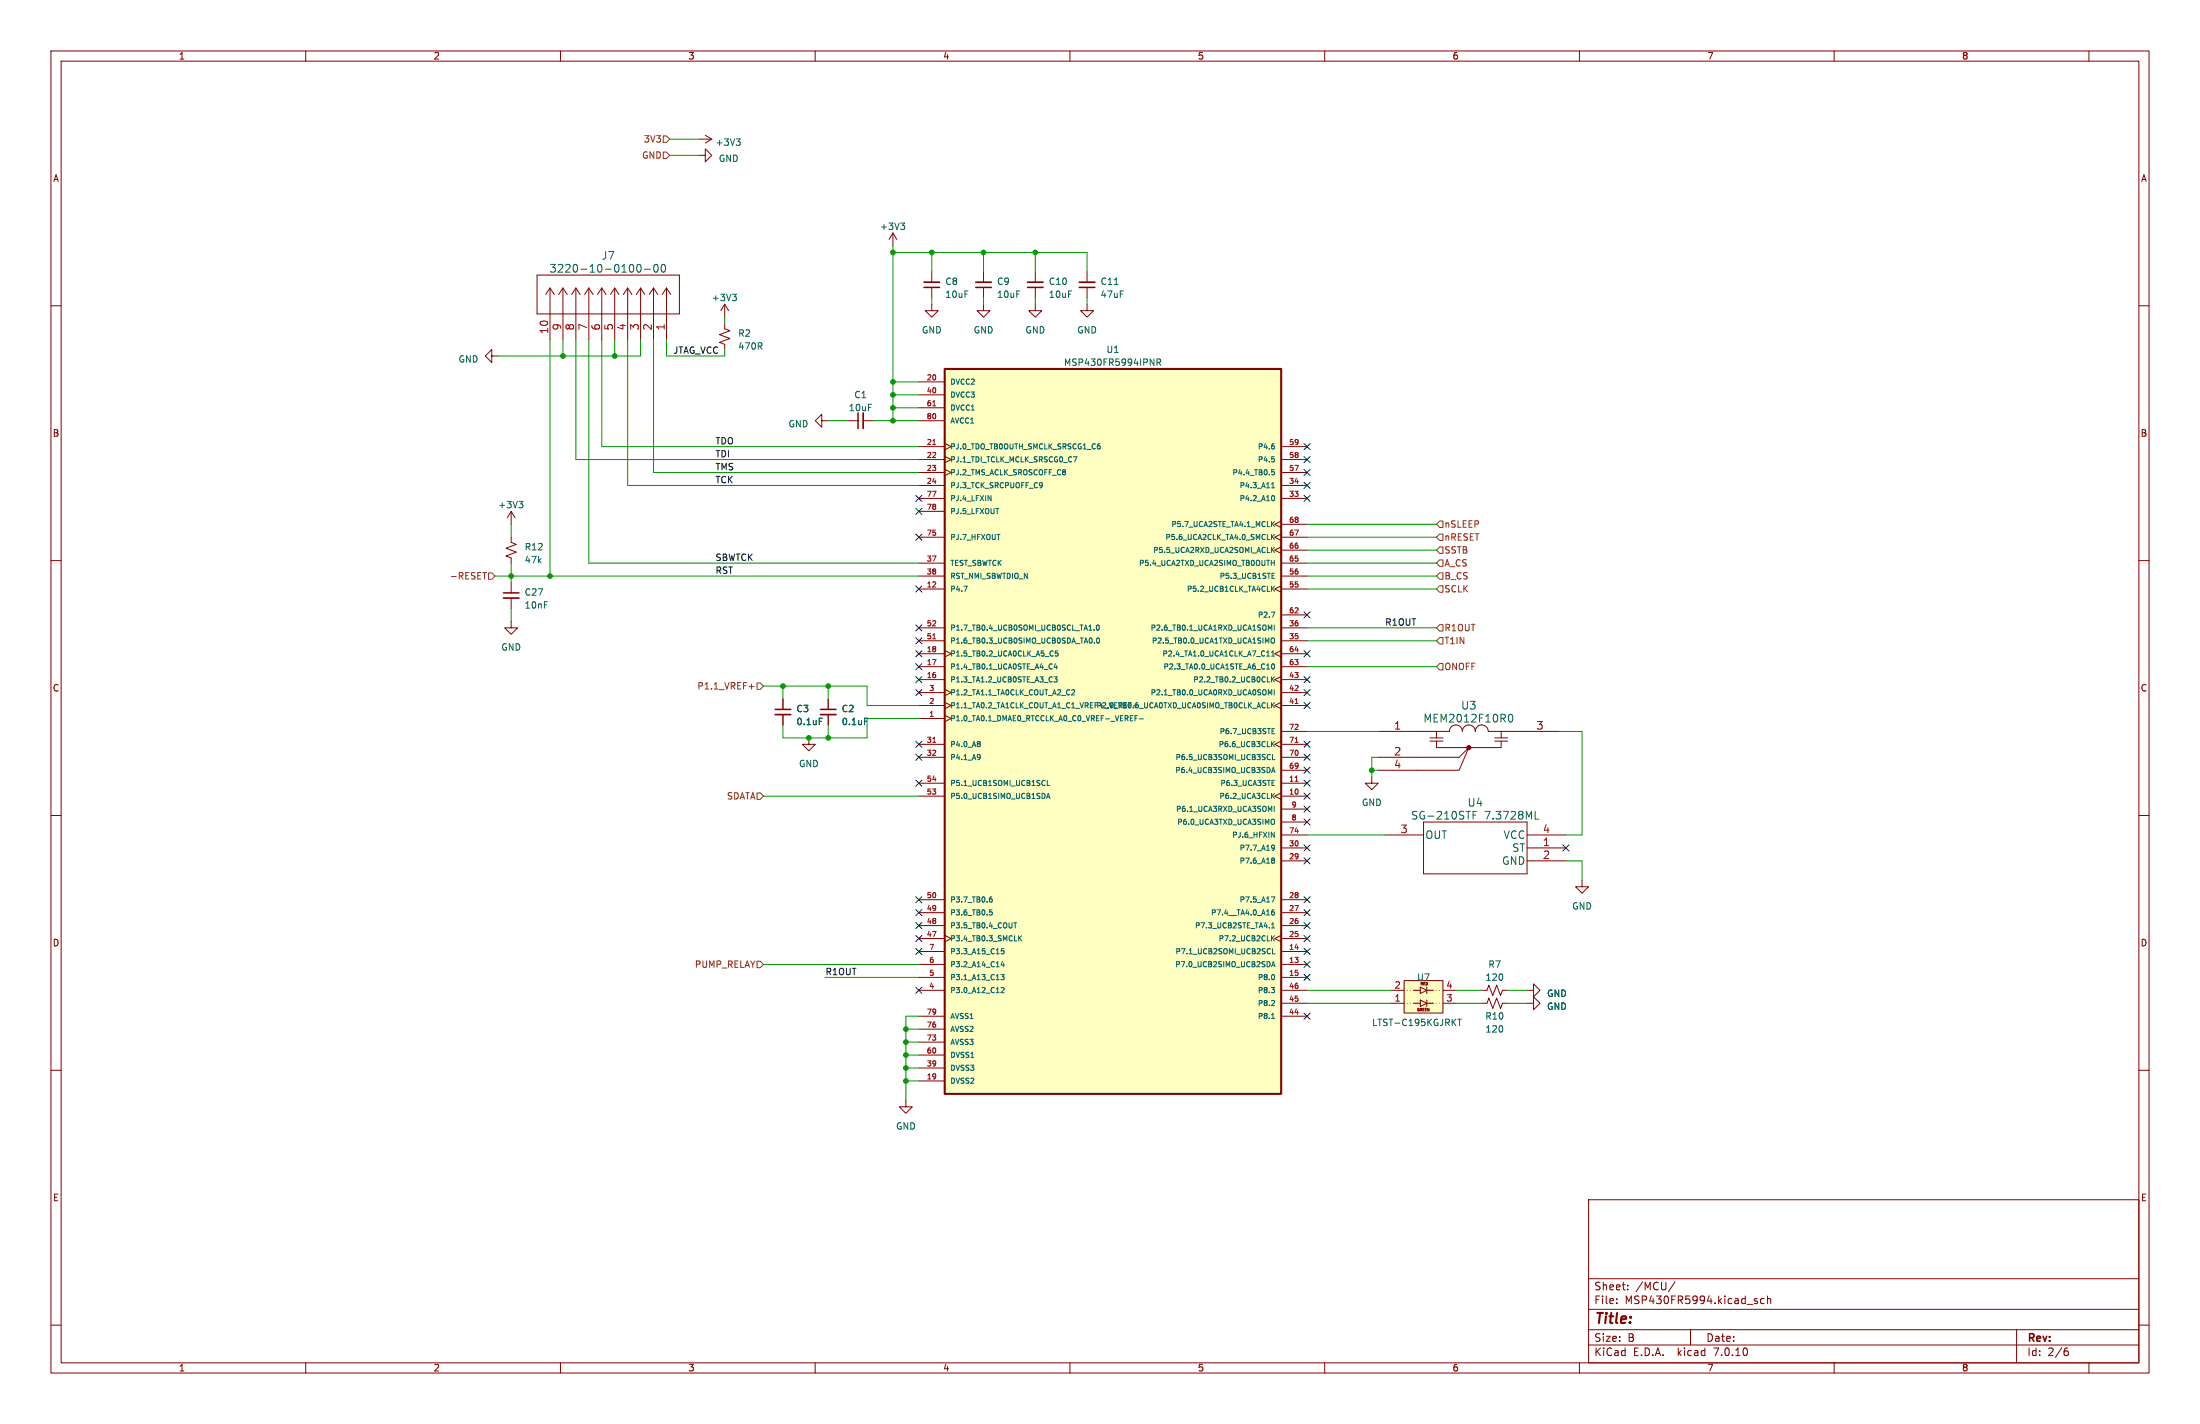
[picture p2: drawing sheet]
<svg xmlns="http://www.w3.org/2000/svg" width="432mm" height="279mm" viewBox="0 0 432 279" stroke-linecap="round" stroke-linejoin="round" font-family="sans-serif">
<g fill="none" stroke="#840000" stroke-width=".2">
<path d="M10 10h411.8v259.4h-411.8zM12 12h407.8v255.4h-407.8zM60 10v2M110 10v2M160 10v2M210 10v2M260 10v2M310 10v2M360 10v2M410 10v2M137.2 30.5h1.2v-1.3l1.3 1.3-1.3 1.3v-1.3M137.2 27.3h2.5"/>
<path d="M138.4 26.5l1.3 .8M139.7 27.3l-1.3 .8M10 60h2M105.4 54h27.9v7.6h-27.9zM107.9 56.5v10.2M107.9 56.5l-.8 1.3M107.9 56.5l.9 1.3M110.5 56.5v10.2M110.5 56.5l-.8 1.3M110.5 56.5l.8 1.3M113 56.5v10.2M113 56.5l-.8 1.3"/>
<path d="M113 56.5l.9 1.3M115.6 56.5v10.2M115.6 56.5l-.9 1.3M115.6 56.5l.8 1.3M118.1 56.5v10.2M118.1 56.5l-.8 1.3M118.1 56.5l.8 1.3M120.6 56.5v10.2M120.6 56.5l-.8 1.3M120.6 56.5l.9 1.3M123.2 56.5v10.2M123.2 56.5l-.8 1.3"/>
<path d="M123.2 56.5l.8 1.3M125.7 56.5v10.2M125.7 56.5l-.8 1.3M125.7 56.5l.9 1.3M128.3 56.5v10.2M128.3 56.5l-.9 1.3M128.3 56.5l.8 1.3M130.8 56.5v10.2M130.8 56.5l-.8 1.3M130.8 56.5l.8 1.3M142.2 59.7l-.7 1.3M142.2 59.7v2.5"/>
<path d="M142.2 59.7l.8 1.3M175.3 45.7l-.8 1.3M175.3 45.7v2.6M175.3 45.7l.7 1.3M182.9 59.7v1.3h1.2l-1.2 1.2-1.3-1.2h1.3M182.9 53.3v2.1M182.9 56.4v2M193 59.7v1.3h1.3l-1.3 1.2-1.2-1.2h1.2M193 53.3v2.1M193 56.4v2M203.2 59.7v1.3h1.3l-1.3 1.2-1.3-1.2h1.3M203.2 53.3v2.1"/>
<path d="M203.2 56.4v2M213.4 59.7v1.3h1.2l-1.2 1.2-1.3-1.2h1.3M213.4 53.3v2.1M213.4 56.4v2M419.8 60h2M96.5 69.9v-1.3l-1.3 1.3 1.3 1.2v-1.2h1.3M142.2 63.5v1l1.1 .4-2.1 .8 2.1 .7-2.1 .8 1 .4v1M180.3 74.9h5.1M180.3 77.5h5.1M161.3 82.6v-1.3l-1.3 1.3 1.3 1.2v-1.2h1.3M166.4 82.6h2M169.4 82.6h2"/>
<path d="M180.3 82.6h5.1M180.3 87.6h5.1M180.3 90.2h5.1M180.3 92.7h5.1M180.3 95.3h5.1M180.3 97.8h5.1M180.3 80h5.1M185.4 87l1.3 .6-1.3 .7M185.4 89.5l1.3 .7-1.3 .6M185.4 92.1l1.3 .6-1.3 .6M251.5 87.6h5M251.5 90.2h5"/>
<path d="M251.5 92.7h5M251.5 95.3h5M251.5 97.8h5M10 110h2M100.3 105.4v1l1 .4-2 .8 2 .7-2 .8 1 .4v1M100.3 100.3l-.7 1.3M100.3 100.3v2.6M100.3 114.3v2M100.3 117.3v2.1M100.3 100.3l.8 1.3M180.3 115.6h5.1M180.3 110.5h5.1"/>
<path d="M180.3 113h5.1M180.3 105.4h5.1M180.3 100.3h5.1M251.5 114.9l-1.3 .7 1.3 .6M251.5 107.3l-1.3 .7 1.3 .6M251.5 104.8l-1.3 .6 1.3 .6M251.5 102.2l-1.3 .7 1.3 .6M251.5 115.6h5M251.5 110.5h5M251.5 113h5M251.5 108h5M251.5 105.4h5"/>
<path d="M251.5 102.9h5M419.8 110h2M100.3 121.9v1.3h1.3l-1.3 1.3-1.2-1.3h1.2M153.7 137.2v2M162.6 137.2v2M180.3 133.4h5.1M180.3 130.8h5.1M180.3 128.3h5.1M180.3 138.4h5.1M180.3 135.9h5.1M180.3 125.7h5.1M180.3 123.2h5.1"/>
<path d="M185.4 127.6l1.3 .7-1.3 .6M185.4 137.8l1.3 .6-1.3 .7M185.4 135.3l1.3 .6-1.3 .6M251.5 137.8l-1.3 .6 1.3 .7M251.5 132.7l-1.3 .7 1.3 .6M251.5 127.6l-1.3 .7 1.3 .6M251.5 133.4h5M251.5 130.8h5M251.5 128.3h5M251.5 138.4h5M251.5 135.9h5M251.5 125.7h5"/>
<path d="M251.5 123.2h5M251.5 120.7h5M10 160h2M153.7 140.2v2M158.7 144.8v1.3h1.3l-1.3 1.2-1.2-1.2h1.2M162.6 140.2v2M180.3 148.6h5.1M180.3 141h5.1M180.3 156.2h5.1M180.3 153.7h5.1M180.3 146.1h5.1M185.4 140.3l1.3 .7-1.3 .6"/>
<path d="M251.5 155.6l-1.3 .6 1.3 .6M251.5 145.4l-1.3 .7 1.3 .6M251.5 148.6h5M251.5 143.5h5M251.5 151.1h5M251.5 156.2h5M251.5 153.7h5M251.5 146.1h5M251.5 158.8h5M269.2 152.4v1.3h1.3l-1.3 1.2-1.2-1.2h1.2M270.5 148.6h15.9l1.9-1.9-1.9 4.4h-15.9M270.5 143.5h14a1.27 1.27 0 0 1 1.2-1.3 1.27 1.27 0 0 1 1.3 1.3 1.27 1.27 0 0 1 1.3-1.3 1.27 1.27 0 0 1 1.3 1.3 1.27 1.27 0 0 1 1.2-1.3 1.27 1.27 0 0 1 1.3 1.3h14"/>
<path d="M280.7 145.4h2.5M280.7 144.8h2.5M281.9 145.4v1.3h12.7v-1.3M281.9 143.5v1.3M293.4 145.4h2.5M293.4 144.8h2.5M294.6 143.5v1.3M419.8 160h2M180.3 179.1h5.1M180.3 176.5h5.1M251.5 161.3h5M251.5 166.4h5"/>
<path d="M251.5 168.9h5M251.5 163.8h5M251.5 179.1h5M251.5 176.5h5M271.8 163.8h7.6M279.4 161.3h20.3v10.2h-20.3zM299.7 166.4h7.6M299.7 168.9h7.6M299.7 163.8h7.6M310.5 172.7v1.3h1.3l-1.3 1.3-1.3-1.3h1.3M180.3 194.3h5.1M180.3 189.2h5.1"/>
<path d="M180.3 186.7h5.1M180.3 191.8h5.1M180.3 184.2h5.1M180.3 181.6h5.1M180.3 199.4h5.1M185.4 183.5l1.3 .7-1.3 .6M251.5 183.5l-1.3 .7 1.3 .6M251.5 194.3h5M251.5 196.9h5M251.5 189.2h5M251.5 186.7h5M251.5 191.8h5"/>
<path d="M251.5 184.2h5M251.5 181.6h5M251.5 199.4h5M273 194.3h2.6M273 196.9h2.6M275.6 192.4h7.6v6.4h-7.6zM277.5 194.3h1.3M277.5 196.9h1.3M278.8 193.7l1.2 .6-1.2 .6zM278.8 196.2l1.2 .7-1.2 .6zM280 194.3h1.3M280 196.9h1.3"/>
<path d="M280 193.7v1.2M280 196.2v1.3M283.2 194.3h2.5M283.2 196.9h2.5M290.8 194.3h1l.4-1 .8 2 .8-2 .7 2 .4-1h1M290.8 196.9h1l.4-1.1 .8 2.1 .8-2.1 .7 2.1 .4-1h1M299.7 196.9h1.3v-1.3l1.3 1.3-1.3 1.2v-1.2M299.7 194.3h1.3v-1.3l1.3 1.3-1.3 1.3v-1.3M10 210h2M177.8 215.9v1.3h1.3l-1.3 1.2-1.3-1.2h1.3M180.3 212.1h5.1M180.3 209.6h5.1"/>
<path d="M180.3 207h5.1M180.3 204.5h5.1M180.3 201.9h5.1M419.8 210h2M311.8 235.4h108v32h-108zM10 260h2M311.8 256.9h108M311.8 250.9h108M317.3 255.6v.2M317.3 254.9v.1M319.5 252.9v.2M319.5 252.2v.1"/>
<path d="M328.8 251.5l-1.3 1.9M344.8 255.3l.2 .2-.2 .3M344.8 254.8l.1 .1M346.3 254.9l-.5-.1-.3 .3 .2 .6h.6M346.9 254.9l.2-.1 .4 .1v.9M346.9 254.3v1.5M419.8 260h2M60 267.4v2M110 267.4v2M160 267.4v2M210 267.4v2M260 267.4v2"/>
<path d="M310 267.4v2M311.8 263.9h108M311.8 260.9h108M331.8 260.9v3M360 267.4v2M395.8 260.9v6.5M405.4 265.1h.3l.3 .2-.1 .5-.5 .2M405.8 264.5l-.4 .1M410 267.4v2"/>
</g>
<path d="M181.4 55.4h3M191.5 55.4h3.1M201.7 55.4h3M211.8 55.4h3.1M169.4 81v3.1M98.8 117.3h3.1M152.1 140.2h3.1M161 140.2h3.1" fill="none" stroke="#840000" stroke-width=".33"/>
<path d="M181.4 56.4h3M191.5 56.4h3.1M201.7 56.4h3M211.8 56.4h3.1M168.4 81v3.1M98.8 116.3h3.1M152.1 139.2h3.1M161 139.2h3.1" fill="none" stroke="#840000" stroke-width=".3"/>
<g fill="none" stroke="#006464" stroke-width=".2">
<path d="M144.5 27.2h.8l-.4 .5M145 27.7l.3 .3v.3l-.3 .2M125.2 52l.1-.1a.81 .81 0 0 1 .6 .7 .81 .81 0 0 1-.6 .8 1.01 1.01 0 0 1-.1-1.4zM126.5 52.8h1.2M128.5 52l.2-.1a.81 .81 0 0 1 .5 .7 .81 .81 0 0 1-.5 .8l-.2-.1-.2-.5zM130 52l.1-.1a.81 .81 0 0 1 .5 .7 .81 .81 0 0 1-.5 .8 1.01 1.01 0 0 1-.1-1.4zM143.8 57.7h.7l-.4 .5M144.3 58.2l.2 .3v.3l-.2 .2M176.8 43.8h.8l-.5 .4M177.3 44.2l.3 .3v.3l-.3 .2M218.7 55.8h.8M227.1 71.1l.6-.1 .1-.4-.7-.2v1.3"/>
<path d="M227.4 71.1l.4 .6M101.8 98.4h.8l-.4 .5M102.4 98.9l.2 .2v.3l-.2 .2M193.9 97.2l.6 1.1v-1.1M204.4 94.7l.2 .2-.2 .7M204.6 95.1l-.2 .2M210.7 89.6h.7l-.5 1M215.6 87.5l.4 .2-.1 .3-.3 .1M215.7 87.1h.2M249.6 95l.3-.3v1M249.6 95.7h.6M249.6 92.6l.4-.1 .2 .2-.1 .4h-.5"/>
<path d="M249.6 89.6h.5M249.6 92.2h.5M249.8 97.2a.54 .54 0 0 1 .4 .5 .54 .54 0 0 1-.4 .6M250.1 90.1v.5M250.1 87.6v.4M189.1 115h.7l-.4 1M249.5 110.4h.6M249.6 104.9v1M249.7 113h.3M249.7 113.5h.5M249.7 112.5h.5M249.7 115.5l.5 .5"/>
<path d="M249.7 107.8l.5 .6M249.7 105.3l.5 .6M249.7 102.8l.5 .5M250.1 109.9v1.1M250.2 115l-.6 .6M250.2 107.4l-.6 .6M250.2 104.9l-.6 .5M250.2 102.3l-.6 .6M206.9 132.8h.6l-.4 .4 .3 .1v.4h-.5M207.1 130.2l-.2 .7h.6M207.4 130.6v.7M207.6 127.7h-.5v.5h.5v.4h-.5"/>
<path d="M210.3 135.4l.4-.1 .2 .3-.6 .8h.6M214.7 123.6v.1M214.8 126.1v.1M215.3 122.7l.1-.1a.49 .49 0 0 1 .4 .6 .49 .49 0 0 1-.5 .4l-.1-.3zM215.4 125.2h.1a.49 .49 0 0 1 .3 .5 .49 .49 0 0 1-.4 .4l-.2-.3zM248.6 128.7h.6M248.7 138.9h.5M248.9 122.6l.4 .8 .3-.8v1.1M248.9 135.3l.4 .8 .3-.8v1.1M249.5 120.1h.7l-.4 1M249.6 128.7h.6M249.6 128l.3-.3v1"/>
<path d="M249.6 132.8v1M249.6 137.9v1M249.6 125.2h.3l.2 .1 .1 .6-.3 .3-.4-.2v-.5zM249.7 130.3h.1a.49 .49 0 0 1 .4 .5 .49 .49 0 0 1-.5 .4l-.1-.3zM249.7 138.3l.5 .6M249.7 133.2l.5 .6M250.1 122.6v1.1M250.1 135.3v1.1M250.2 137.9l-.6 .6M250.2 132.8l-.6 .6M160.8 140.9h.6M169.7 140.9h.6"/>
<path d="M192.3 145.5v.4M192.3 146v.5M192.3 148.1l.1 .5-.2 .4M192.4 148.5l-.1 .1M205.4 156.7l.3-1 .4 1M205.5 156.4h.5M205.5 153.1v1h.5M222.8 140.9h.3M223.3 140.4h-.5v1M223.6 141h.8M249.6 151.6l.3-1 .3 1M249.7 153.6h.3"/>
<path d="M249.7 154.1h.5M249.7 153.1h.5M249.7 151.3h.5M249.7 143.4h.3M249.7 144h.5M249.7 143h.5M249.7 156.1l.5 .6M249.7 145.9l.5 .6M249.8 148v1.1h.4M250.1 158.2v1M250.2 155.7l-.6 .5M250.2 145.5l-.6 .6"/>
<path d="M289.1 159.9h.5M289.1 159.2v1.5M296.2 140.3l.2-.2a.81 .81 0 0 1 .5 .8 .81 .81 0 0 1-.5 .8l-.2-.2-.1-.4zM194.2 178.5h.5M194.3 176.4h.3l.2 .2-.1 .3h-.4M194.3 178.9h.3l.2 .2-.1 .3-.4 .1M194.7 176l-.4 .1M249.5 176h.7l-.4 1M249.5 163.3l.6 1v-1M249.7 160.7l.3 .1 .2 .3-.1 .5-.4 .2M249.8 165.8l.3 .1 .1 .5-.2 .4h-.3M249.8 168.4l.4 .1-.2 .3"/>
<path d="M249.8 168.8h.2M250 168.8l.2 .4-.4 .2M250.1 178.5l-.3 .1-.2 .2v.5l.2 .2 .3-.1v-.4l-.3-.1-.2 .2M250.2 166.3l-.4 .1M301.3 160.7h.7M196.5 191.2h.6l-.4 .4 .3 .1v.4h-.5M196.5 193.9l.4-.1 .2 .2-.6 .8h.6M196.7 188.6l-.2 .8h.6M197 189v.7M197 186.1h-.4l-.1 .5h.5v.5h-.5M199 181.1h.6M199.3 181.1v1"/>
<path d="M200.1 184l.4 .6M200.5 183.6l-.6 .6M249.5 193.8h.7l-.4 .3M249.6 189.7l.3-1 .3 1M249.6 182.1h.6M249.6 181.3l.3-.2v1M249.6 199.9h.6M249.7 189.4h.5M249.7 184l.5 .6M249.8 186.1v1.1h.4M250.1 196.3v.4l-.6 .6h.7M250.1 191.4v.6"/>
<path d="M250.1 194.2v.5M250.2 183.6l-.6 .6M286.1 200h.7M286.5 200v1.2"/>
</g>
<circle cx="288.3" cy="146.7" r=".4" fill="#840000" stroke="#840000" stroke-width=".2"/>
<g fill="#ffffc2" stroke="#ffffc2" stroke-width=".2">
<path d="M185.4 72.4h66.1v142.2h-66.1z"/>
<path d="M275.6 192.4h7.6v6.4h-7.6z"/>
</g>
<path d="M185.4 72.4h66.1v142.2h-66.1z" fill="none" stroke="#840000" stroke-width=".41"/>
<path d="M183.1 79.6h.6M183.1 87.2h.6M183.1 125.3h.6M254.2 138h.6M183.1 145.7h.6M254.2 153.3h.6M254.2 145.7h.6" fill="none" stroke="#a90000" stroke-width=".2"/>
<path d="M275.6 194.3h1.9M275.6 196.9h1.9M280.7 194.3h1.9M280.7 196.9h1.9" fill="none" stroke="#840000" stroke-width=".2" stroke-dasharray="0 .6"/>
<g fill="none" stroke="#725600" stroke-width=".2">
<path d="M130.2 26.7h.6l.6 .6-.6 .6h-.6zM130.2 29.8h.6l.6 .7-.6 .6h-.6zM94.7 112.3h.8M95.9 112.4h.6l.7 .6-.7 .7h-.6zM282.6 102.2h.6v1.3h-.6l-.7-.6zM282.6 109.9h.6v1.2h-.6l-.7-.6zM282.6 104.8h.6v1.2h-.6l-.7-.6zM282.6 112.4h.6v1.3h-.6l-.7-.7zM282.6 107.3h.6v1.3h-.6l-.7-.6zM282.6 114.9h.6v1.3h-.6l-.7-.6zM147 134.7h1M148.6 134h.6l.7 .6-.7 .7h-.6z"/>
<path d="M282.6 125.1h.6v1.3h-.6l-.7-.7zM282.6 122.6h.6v1.2h-.6l-.7-.6zM282.6 130.2h.6v1.2h-.6l-.7-.6zM148.6 155.6h.6l.7 .6-.7 .6h-.6zM148.6 188.6h.6l.7 .6-.7 .7h-.6z"/>
</g>
<g fill="none" stroke="#009600" stroke-width=".2">
<path d="M131.4 27.3h5.8M131.4 30.5h5.8M175.3 49.5h38.1v3.8M175.3 48.3v34.3M182.9 49.5v3.8M182.9 58.4v1.3M193 49.5v3.8M193 58.4v1.3M203.2 49.5v3.8M203.2 58.4v1.3M213.4 58.4v1.3M107.9 66.7v46.3"/>
<path d="M110.5 66.7v3.2M113 66.7v23.5h67.3M115.6 66.7v43.8h64.7M118.1 66.7v20.9h62.2M120.6 66.7v3.2M123.2 66.7v28.6h57.1M125.7 66.7v3.2h-27.9M128.3 66.7v26h52M130.8 66.7v3.2h11.4v-1.3M142.2 62.2v1.3M175.3 74.9h5M175.3 77.5h5"/>
<path d="M162.6 82.6h3.8M171.4 82.6h8.9M175.3 80h5M97.2 113h83.1M100.3 102.9v2.5M100.3 110.5v3.8M100.3 119.4v2.5M256.5 113h25.4M256.5 110.5h25.4M256.5 105.4h25.4M256.5 115.6h25.4M256.5 108h25.4"/>
<path d="M256.5 102.9h25.4M149.9 134.6h20.3v3.8h10.1M153.7 134.6v2.6M162.6 134.6v2.6M256.5 125.7h25.4M256.5 130.8h25.4M256.5 123.2h25.4M149.9 156.2h30.4M162.6 142.2v2.6M180.3 141h-10.1v3.8h-16.5v-2.6M256.5 143.5h14M269.2 151.1h1.3"/>
<path d="M270.5 148.6h-1.3v3.8M306.1 143.5h4.4v20.3h-3.2M256.5 163.8h15.3M307.3 168.9h3.2v3.8M149.9 189.2h30.4M161.9 191.8h18.4M180.3 199.4h-2.5v16.5M256.5 196.9h16.5M256.5 194.3h16.5M285.7 196.9h5.1M285.7 194.3h5.1M295.9 196.9h3.8"/>
<path d="M295.9 194.3h3.8M177.8 212.1h2.5M177.8 204.5h2.5M177.8 201.9h2.5M177.8 209.6h2.5M177.8 207h2.5"/>
</g>
<g fill="none" stroke="#000084" stroke-width=".2">
<path d="M179.7 99.7l1.2 1.2M179.7 97.2l1.2 1.2M180.9 99.7l-1.2 1.2M180.9 97.2l-1.2 1.2M255.9 87l1.2 1.2M255.9 94.6l1.2 1.3M255.9 89.6l1.2 1.2M255.9 92.1l1.2 1.2M255.9 97.2l1.2 1.2M257.1 87l-1.2 1.2M257.1 94.6l-1.2 1.3M257.1 89.6l-1.2 1.2"/>
<path d="M257.1 92.1l-1.2 1.2M257.1 97.2l-1.2 1.2M179.7 115l1.2 1.2M179.7 104.8l1.2 1.2M180.9 115l-1.2 1.2M180.9 104.8l-1.2 1.2M179.7 122.6l1.2 1.2M179.7 130.2l1.2 1.2M179.7 127.7l1.2 1.2M179.7 125.1l1.2 1.2M179.7 132.7l1.2 1.3M179.7 135.3l1.2 1.2"/>
<path d="M180.9 122.6l-1.2 1.2M180.9 130.2l-1.2 1.2M180.9 127.7l-1.2 1.2M180.9 125.1l-1.2 1.2M180.9 132.7l-1.2 1.3M180.9 135.3l-1.2 1.2M255.9 120l1.2 1.3M255.9 127.7l1.2 1.2M255.9 132.7l1.2 1.3M255.9 135.3l1.2 1.2M255.9 137.8l1.2 1.2M257.1 120l-1.2 1.3"/>
<path d="M257.1 127.7l-1.2 1.2M257.1 132.7l-1.2 1.3M257.1 135.3l-1.2 1.2M257.1 137.8l-1.2 1.2M179.7 145.4l1.2 1.3M179.7 153.1l1.2 1.2M179.7 148l1.2 1.2M180.9 145.4l-1.2 1.3M180.9 153.1l-1.2 1.2M180.9 148l-1.2 1.2M255.9 145.4l1.2 1.3M255.9 158.1l1.2 1.3"/>
<path d="M255.9 155.6l1.2 1.2M255.9 148l1.2 1.2M255.9 150.5l1.2 1.2M255.9 153.1l1.2 1.2M257.1 145.4l-1.2 1.3M257.1 158.1l-1.2 1.3M257.1 155.6l-1.2 1.2M257.1 148l-1.2 1.2M257.1 150.5l-1.2 1.2M257.1 153.1l-1.2 1.2M179.7 178.5l1.2 1.2M179.7 175.9l1.2 1.2"/>
<path d="M180.9 178.5l-1.2 1.2M180.9 175.9l-1.2 1.2M255.9 168.3l1.2 1.2M255.9 160.7l1.2 1.2M255.9 175.9l1.2 1.2M255.9 178.5l1.2 1.2M255.9 165.8l1.2 1.2M257.1 168.3l-1.2 1.2M257.1 160.7l-1.2 1.2M257.1 175.9l-1.2 1.2M257.1 178.5l-1.2 1.2M257.1 165.8l-1.2 1.2"/>
<path d="M306.7 165.8l1.2 1.2M307.9 165.8l-1.2 1.2M179.7 181l1.2 1.2M179.7 183.5l1.2 1.3M179.7 186.1l1.2 1.2M179.7 193.7l1.2 1.2M180.9 181l-1.2 1.2M180.9 183.5l-1.2 1.3M180.9 186.1l-1.2 1.2M180.9 193.7l-1.2 1.2M255.9 181l1.2 1.2M255.9 186.1l1.2 1.2"/>
<path d="M255.9 188.6l1.2 1.2M255.9 183.5l1.2 1.3M255.9 191.2l1.2 1.2M255.9 198.8l1.2 1.2M257.1 181l-1.2 1.2M257.1 186.1l-1.2 1.2M257.1 188.6l-1.2 1.2M257.1 183.5l-1.2 1.3M257.1 191.2l-1.2 1.2M257.1 198.8l-1.2 1.2"/>
</g>
<g fill="#009600" stroke="#009600" stroke-width=".2">
<circle cx="193" cy="49.5" r=".46"/>
<circle cx="182.9" cy="49.5" r=".46"/>
<circle cx="203.2" cy="49.5" r=".46"/>
<circle cx="175.3" cy="74.9" r=".46"/>
<circle cx="175.3" cy="77.5" r=".46"/>
<circle cx="175.3" cy="49.5" r=".46"/>
<circle cx="162.6" cy="144.8" r=".46"/>
<circle cx="158.7" cy="144.8" r=".46"/>
<circle cx="175.3" cy="80" r=".46"/>
<circle cx="175.3" cy="82.6" r=".46"/>
<circle cx="100.3" cy="113" r=".46"/>
<circle cx="162.6" cy="134.6" r=".46"/>
<circle cx="107.9" cy="113" r=".46"/>
<circle cx="153.7" cy="134.6" r=".46"/>
<circle cx="110.5" cy="69.9" r=".46"/>
<circle cx="120.6" cy="69.9" r=".46"/>
<circle cx="269.2" cy="151.1" r=".46"/>
<circle cx="177.8" cy="212.1" r=".46"/>
<circle cx="177.8" cy="209.6" r=".46"/>
<circle cx="177.8" cy="204.5" r=".46"/>
<circle cx="177.8" cy="201.9" r=".46"/>
<circle cx="177.8" cy="207" r=".46"/>
</g>
<text font-size="2.8" fill="#840000" x="312.8" y="260.3">Title:</text>
<g font-size="2.1" fill="#006464">
<text x="107.8" y="53.7">3220-10-0100-00</text>
<text x="118" y="51.2">J7</text>
<text x="279.3" y="142">MEM2012F10R0</text>
<text x="286.7" y="139.4">U3</text>
<text x="276.9" y="161">SG-210STF</text>
<text x="288" y="158.5">U4</text>
<text x="291.3" y="161">7.3728ML</text>
<text x="279.7" y="164.8">OUT</text>
<text x="295" y="164.8">VCC</text>
<text x="296.7" y="167.3">ST</text>
<text x="294.7" y="169.9">GND</text>
</g>
<g font-size="2.1" fill="#a90000">
<text x="107.7" y="65.6" transform="rotate(-90 107.7 65.6)">10</text>
<text x="110.2" y="64.9" transform="rotate(-90 110.2 64.9)">9</text>
<text x="112.8" y="64.9" transform="rotate(-90 112.8 64.9)">8</text>
<text x="115.3" y="64.9" transform="rotate(-90 115.3 64.9)">7</text>
<text x="117.9" y="64.9" transform="rotate(-90 117.9 64.9)">6</text>
<text x="120.4" y="64.9" transform="rotate(-90 120.4 64.9)">5</text>
<text x="122.9" y="64.9" transform="rotate(-90 122.9 64.9)">4</text>
<text x="125.5" y="64.9" transform="rotate(-90 125.5 64.9)">3</text>
<text x="128" y="64.9" transform="rotate(-90 128 64.9)">2</text>
<text x="130.6" y="64.9" transform="rotate(-90 130.6 64.9)">1</text>
<text x="273.5" y="143.3">1</text>
<text x="301.5" y="143.3">3</text>
<text x="273.5" y="148.3">2</text>
<text x="273.5" y="150.9">4</text>
<text x="274.8" y="163.6">3</text>
<text x="302.7" y="166.1">1</text>
<text x="302.7" y="163.6">4</text>
<text x="302.7" y="168.7">2</text>
</g>
<g font-size="2.1" fill="#840000">
<text x="312.8" y="256.1">File:</text>
<text x="312.8" y="253.4">Sheet:</text>
<text x="318.9" y="256.1">MSP430FR5994.kicad_sch</text>
<text x="321" y="253.4">/MCU/</text>
<text x="312.8" y="263.5">Size:</text>
<text x="319.5" y="263.5">B</text>
<text x="334.8" y="263.5">Date:</text>
<text x="397.8" y="263.7">Rev:</text>
<text x="312.8" y="266.3">KiCad</text>
<text x="320.5" y="266.3">E.D.A.</text>
<text x="329.4" y="266.3">kicad</text>
<text x="336.6" y="266.3">7.0.10</text>
<text x="397.8" y="266.3">Id:</text>
<text x="401.9" y="266.3">2/6</text>
</g>
<g font-size="1.8" fill="#840000">
<text x="35" y="11.9">1</text>
<text x="85" y="11.9">2</text>
<text x="135" y="11.9">3</text>
<text x="185" y="11.9">4</text>
<text x="235" y="11.9">5</text>
<text x="285" y="11.9">6</text>
<text x="335" y="11.9">7</text>
<text x="385" y="11.9">8</text>
<text x="10.3" y="35.9">A</text>
<text x="420.1" y="35.9">A</text>
<text x="10.3" y="85.9">B</text>
<text x="420.1" y="85.9">B</text>
<text x="10.3" y="135.9">C</text>
<text x="420.1" y="135.9">C</text>
<text x="10.3" y="185.9">D</text>
<text x="420.1" y="185.9">D</text>
<text x="10.3" y="235.9">E</text>
<text x="420.1" y="235.9">E</text>
<text x="35" y="269.3">1</text>
<text x="85" y="269.3">2</text>
<text x="135" y="269.3">3</text>
<text x="185" y="269.3">4</text>
<text x="235" y="269.3">5</text>
<text x="285" y="269.3">6</text>
<text x="335" y="269.3">7</text>
<text x="385" y="269.3">8</text>
</g>
<g font-size="1.8" fill="#725600">
<text x="126.3" y="28.2">3V3</text>
<text x="125.9" y="31.3">GND</text>
<text x="283.4" y="103.7">nSLEEP</text>
<text x="283.4" y="106.3">nRESET</text>
<text x="88.2" y="113.9">-RESET</text>
<text x="283.4" y="111.4">A_CS</text>
<text x="283.4" y="113.9">B_CS</text>
<text x="283.4" y="108.8">SSTB</text>
<text x="283.4" y="116.4">SCLK</text>
<text x="283.4" y="124.1">R1OUT</text>
<text x="283.4" y="126.6">T1IN</text>
<text x="283.4" y="131.7">ONOFF</text>
<text x="136.8" y="135.5">P1.1_VREF+</text>
<text x="142.6" y="157.1">SDATA</text>
<text x="136.3" y="190.1">PUMP_RELAY</text>
</g>
<g font-size="1.8" fill="#006464">
<text x="140.3" y="28.8">+3V3</text>
<text x="141" y="32">GND</text>
<text x="172.6" y="45.3">+3V3</text>
<text x="139.6" y="59.3">+3V3</text>
<text x="185.4" y="56.1">C8</text>
<text x="185.4" y="58.6">10uF</text>
<text x="195.6" y="56.1">C9</text>
<text x="195.6" y="58.6">10uF</text>
<text x="205.7" y="56.1">C10</text>
<text x="205.7" y="58.6">10uF</text>
<text x="215.9" y="56.1">C11</text>
<text x="215.9" y="58.6">47uF</text>
<text x="180.8" y="65.6">GND</text>
<text x="191" y="65.6">GND</text>
<text x="201.2" y="65.6">GND</text>
<text x="211.3" y="65.6">GND</text>
<text x="89.9" y="71.3">GND</text>
<text x="144.8" y="66.3">R2</text>
<text x="144.8" y="68.8">470R</text>
<text x="208.7" y="72">MSP430FR5994IPNR</text>
<text x="217.1" y="69.4">U1</text>
<text x="166.5" y="80.9">10uF</text>
<text x="167.6" y="78.3">C1</text>
<text x="154.7" y="84">GND</text>
<text x="97.7" y="99.9">+3V3</text>
<text x="102.9" y="110.7">47k</text>
<text x="102.9" y="108.2">R12</text>
<text x="102.9" y="117.1">C27</text>
<text x="102.9" y="119.6">10nF</text>
<text x="98.3" y="127.9">GND</text>
<text x="156.2" y="139.9">C3</text>
<text x="156.2" y="142.5">0.1uF</text>
<text x="165.1" y="139.9">C2</text>
<text x="165.1" y="142.5">0.1uF</text>
<text x="156.7" y="150.7">GND</text>
<text x="267.2" y="158.3">GND</text>
<text x="308.5" y="178.7">GND</text>
<text x="292" y="190.1">R7</text>
<text x="278" y="192.6">U7</text>
<text x="291.5" y="192.6">120</text>
<text x="303.5" y="195.8">GND</text>
<text x="269.2" y="201.5">LTST-C195KGJRKT</text>
<text x="291.4" y="200.3">R10</text>
<text x="291.5" y="202.8">120</text>
<text x="303.5" y="198.3">GND</text>
<text x="175.8" y="221.8">GND</text>
</g>
<g font-size="1.8" fill="#0f0f0f">
<text x="132.1" y="69.5">JTAG_VCC</text>
<text x="140.3" y="89.8">TDI</text>
<text x="140.3" y="87.3">TDO</text>
<text x="140.3" y="92.4">TMS</text>
<text x="140.3" y="94.9">TCK</text>
<text x="140.3" y="112.7">RST</text>
<text x="140.3" y="110.1">SBWTCK</text>
<text x="271.8" y="122.8">R1OUT</text>
<text x="161.9" y="191.4">R1OUT</text>
</g>
<g font-size="1.8" fill="#a90000">
<text x="273.6" y="196.6">1</text>
<text x="273.6" y="194.1">2</text>
<text x="283.8" y="196.6">3</text>
<text x="283.8" y="194.1">4</text>
</g>
<g font-size="1.4" fill="#a90000">
<text x="181.8" y="74.7">20</text>
<text x="181.8" y="77.2">40</text>
<text x="181.8" y="79.8">61</text>
<text x="181.8" y="82.3">80</text>
<text x="181.8" y="87.4">21</text>
<text x="181.8" y="89.9">22</text>
<text x="252.9" y="89.9">58</text>
<text x="252.9" y="87.4">59</text>
<text x="181.8" y="92.5">23</text>
<text x="181.8" y="95">24</text>
<text x="252.9" y="95">34</text>
<text x="252.9" y="92.5">57</text>
<text x="181.8" y="97.5">77</text>
<text x="181.8" y="100.1">78</text>
<text x="252.9" y="97.5">33</text>
<text x="181.8" y="105.2">75</text>
<text x="252.9" y="107.7">66</text>
<text x="252.9" y="105.2">67</text>
<text x="252.9" y="102.6">68</text>
<text x="181.8" y="110.2">37</text>
<text x="181.8" y="112.8">38</text>
<text x="252.9" y="112.8">56</text>
<text x="252.9" y="110.2">65</text>
<text x="181.8" y="115.3">12</text>
<text x="252.9" y="115.3">55</text>
<text x="181.8" y="125.5">51</text>
<text x="181.8" y="122.9">52</text>
<text x="252.9" y="125.5">35</text>
<text x="252.9" y="122.9">36</text>
<text x="252.9" y="120.4">62</text>
<text x="181.8" y="130.6">17</text>
<text x="181.8" y="128">18</text>
<text x="252.9" y="130.6">63</text>
<text x="252.9" y="128">64</text>
<text x="181.8" y="133.1">16</text>
<text x="182.3" y="135.6">3</text>
<text x="252.9" y="135.6">42</text>
<text x="252.9" y="133.1">43</text>
<text x="182.3" y="140.7">1</text>
<text x="182.3" y="138.2">2</text>
<text x="252.9" y="138.2">41</text>
<text x="252.9" y="143.3">72</text>
<text x="181.8" y="145.8">31</text>
<text x="181.8" y="148.3">32</text>
<text x="252.9" y="148.3">70</text>
<text x="252.9" y="145.8">71</text>
<text x="181.8" y="156">53</text>
<text x="181.8" y="153.4">54</text>
<text x="252.9" y="156">10</text>
<text x="252.9" y="153.4">11</text>
<text x="252.9" y="150.9">69</text>
<text x="253.4" y="161">8</text>
<text x="253.4" y="158.5">9</text>
<text x="252.9" y="166.1">30</text>
<text x="252.9" y="163.6">74</text>
<text x="252.9" y="168.7">29</text>
<text x="181.8" y="178.8">49</text>
<text x="181.8" y="176.3">50</text>
<text x="252.9" y="178.8">27</text>
<text x="252.9" y="176.3">28</text>
<text x="181.8" y="183.9">47</text>
<text x="181.8" y="181.4">48</text>
<text x="252.9" y="183.9">25</text>
<text x="252.9" y="181.4">26</text>
<text x="182.3" y="191.5">5</text>
<text x="182.3" y="189">6</text>
<text x="182.3" y="186.4">7</text>
<text x="252.9" y="189">13</text>
<text x="252.9" y="186.4">14</text>
<text x="252.9" y="191.5">15</text>
<text x="182.3" y="194.1">4</text>
<text x="252.9" y="196.6">45</text>
<text x="252.9" y="194.1">46</text>
<text x="181.8" y="201.7">76</text>
<text x="181.8" y="199.1">79</text>
<text x="252.9" y="199.1">44</text>
<text x="181.8" y="209.3">39</text>
<text x="181.8" y="206.8">60</text>
<text x="181.8" y="204.2">73</text>
<text x="181.8" y="211.8">19</text>
</g>
<g font-size="1.4" fill="#006464">
<text x="186.4" y="75.7">DVCC2</text>
<text x="186.4" y="78.2">DVCC3</text>
<text x="186.4" y="80.7">DVCC1</text>
<text x="186.4" y="83.3">AVCC1</text>
<text x="186.4" y="88.4">PJ.0_TDO_TB0OUTH_SMCLK_SRSCG1_C6</text>
<text x="246.8" y="88.4">P4.6</text>
<text x="186.4" y="90.9">PJ.1_TDI_TCLK_MCLK_SRSCG0_C7</text>
<text x="186.4" y="93.4">PJ.2_TMS_ACLK_SROSCOFF_C8</text>
<text x="186.4" y="96">PJ.3_TCK_SRCPUOFF_C9</text>
<text x="241.8" y="93.4">P4.4_TB0.5</text>
<text x="243.2" y="96">P4.3_A11</text>
<text x="246.8" y="90.9">P4.5</text>
<text x="186.4" y="98.5">PJ.4_LFXIN</text>
<text x="186.4" y="101.1">PJ.5_LFXOUT</text>
<text x="243.2" y="98.5">P4.2_A10</text>
<text x="186.4" y="106.1">PJ.7_HFXOUT</text>
<text x="228.6" y="106.1">P5.6_UCA2CLK_TA4.0_SMCLK</text>
<text x="229.8" y="103.6">P5.7_UCA2STE_TA4.1_MCLK</text>
<text x="186.4" y="111.2">TEST_SBWTCK</text>
<text x="186.4" y="113.8">RST_NMI_SBWTDIO_N</text>
<text x="223.4" y="111.2">P5.4_UCA2TXD_UCA2SIMO_TB0OUTH</text>
<text x="226.2" y="108.7">P5.5_UCA2RXD_UCA2SOMI_ACLK</text>
<text x="239.3" y="113.8">P5.3_UCB1STE</text>
<text x="186.4" y="116.3">P4.7</text>
<text x="232.8" y="116.3">P5.2_UCB1CLK_TA4CLK</text>
<text x="186.4" y="123.9">P1.7_TB0.4_UCB0SOMI_UCB0SCL_TA1.0</text>
<text x="225.7" y="123.9">P2.6_TB0.1_UCA1RXD_UCA1SOMI</text>
<text x="246.8" y="121.4">P2.7</text>
<text x="186.4" y="131.5">P1.4_TB0.1_UCA0STE_A4_C4</text>
<text x="186.4" y="129">P1.5_TB0.2_UCA0CLK_A5_C5</text>
<text x="186.4" y="126.5">P1.6_TB0.3_UCB0SIMO_UCB0SDA_TA0.0</text>
<text x="226" y="126.5">P2.5_TB0.0_UCA1TXD_UCA1SIMO</text>
<text x="228" y="129">P2.4_TA1.0_UCA1CLK_A7_C11</text>
<text x="228.2" y="131.5">P2.3_TA0.0_UCA1STE_A6_C10</text>
<text x="186.4" y="134.1">P1.3_TA1.2_UCB0STE_A3_C3</text>
<text x="186.4" y="136.6">P1.2_TA1.1_TA0CLK_COUT_A2_C2</text>
<text x="225.7" y="136.6">P2.1_TB0.0_UCA0RXD_UCA0SOMI</text>
<text x="234.1" y="134.1">P2.2_TB0.2_UCB0CLK</text>
<text x="186.4" y="141.7">P1.0_TA0.1_DMAE0_RTCCLK_A0_C0_VREF-_VEREF-</text>
<text x="186.4" y="139.2">P1.1_TA0.2_TA1CLK_COUT_A1_C1_VREF+_VEREF+</text>
<text x="215.1" y="139.2">P2.0_TB0.6_UCA0TXD_UCA0SIMO_TB0CLK_ACLK</text>
<text x="186.4" y="146.8">P4.0_A8</text>
<text x="186.4" y="149.3">P4.1_A9</text>
<text x="230.6" y="149.3">P6.5_UCB3SOMI_UCB3SCL</text>
<text x="239.1" y="146.8">P6.6_UCB3CLK</text>
<text x="239.3" y="144.2">P6.7_UCB3STE</text>
<text x="186.4" y="154.4">P5.1_UCB1SOMI_UCB1SCL</text>
<text x="230.5" y="151.9">P6.4_UCB3SIMO_UCB3SDA</text>
<text x="239.4" y="154.4">P6.3_UCA3STE</text>
<text x="186.4" y="156.9">P5.0_UCB1SIMO_UCB1SDA</text>
<text x="230.7" y="159.5">P6.1_UCA3RXD_UCA3SOMI</text>
<text x="239.2" y="156.9">P6.2_UCA3CLK</text>
<text x="230.9" y="162">P6.0_UCA3TXD_UCA3SIMO</text>
<text x="241.7" y="164.6">PJ.6_HFXIN</text>
<text x="243.2" y="167.1">P7.7_A19</text>
<text x="243.2" y="169.6">P7.6_A18</text>
<text x="186.4" y="179.8">P3.6_TB0.5</text>
<text x="186.4" y="177.3">P3.7_TB0.6</text>
<text x="237.6" y="179.8">P7.4__TA4.0_A16</text>
<text x="243.2" y="177.3">P7.5_A17</text>
<text x="186.4" y="184.9">P3.4_TB0.3_SMCLK</text>
<text x="186.4" y="182.3">P3.5_TB0.4_COUT</text>
<text x="234.4" y="182.3">P7.3_UCB2STE_TA4.1</text>
<text x="239.1" y="184.9">P7.2_UCB2CLK</text>
<text x="186.4" y="190">P3.2_A14_C14</text>
<text x="186.4" y="187.4">P3.3_A15_C15</text>
<text x="230.5" y="190">P7.0_UCB2SIMO_UCB2SDA</text>
<text x="230.6" y="187.4">P7.1_UCB2SOMI_UCB2SCL</text>
<text x="186.4" y="195">P3.0_A12_C12</text>
<text x="186.4" y="192.5">P3.1_A13_C13</text>
<text x="246.8" y="192.5">P8.0</text>
<text x="246.8" y="197.6">P8.2</text>
<text x="246.8" y="195">P8.3</text>
<text x="186.4" y="202.7">AVSS2</text>
<text x="186.4" y="200.1">AVSS1</text>
<text x="246.8" y="200.1">P8.1</text>
<text x="186.4" y="207.7">DVSS1</text>
<text x="186.4" y="205.2">AVSS3</text>
<text x="186.4" y="212.8">DVSS2</text>
<text x="186.4" y="210.3">DVSS3</text>
</g>
<g font-size=".7" fill="#840000">
<text x="278.4" y="193.5">RED</text>
<text x="278" y="198.6">GREEN</text>
</g>
</svg>
